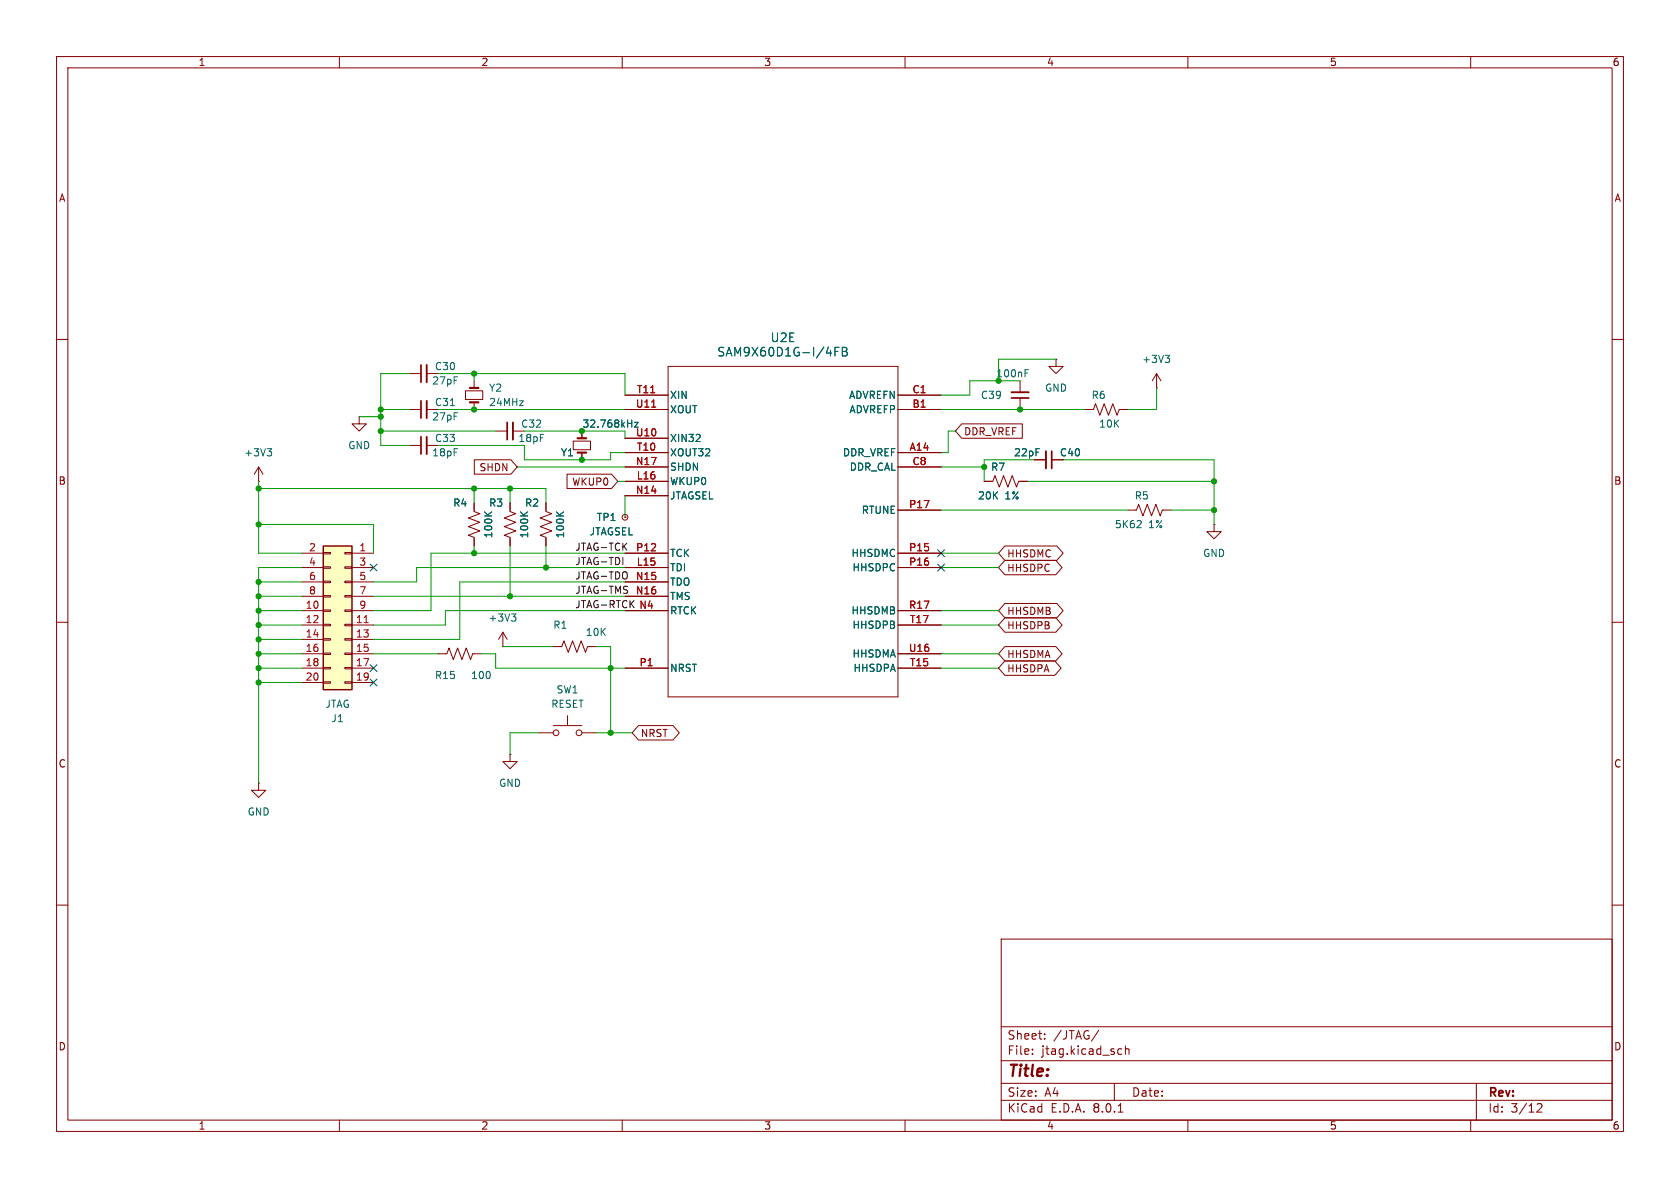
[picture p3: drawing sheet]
<svg xmlns="http://www.w3.org/2000/svg" width="297mm" height="210mm" viewBox="0 0 297 210" stroke-linecap="round" stroke-linejoin="round" font-family="sans-serif">
<g fill="none" stroke="#840000" stroke-width=".18">
<path d="M10 10h277v190h-277zM12 12h273v186h-273zM60 10v2M110 10v2M160 10v2M210 10v2M260 10v2M10 60h2M285 60h2M63.5 73.7v1.2h1.3l-1.3 1.3-1.3-1.3h1.3M63.5 73.7h.1M72.4 72.4h2"/>
<path d="M72.4 66h2M75.4 72.4h2.1M75.4 66h2.1M101.3 78h3.1v1.5h-3.1zM102.9 76.2v1.3M110.5 72.4h7.6M110.5 69.9h7.6M110.5 77.5h7.6M118.1 64.8h40.6v58.4h-40.6zM158.7 72.4h7.7M158.7 69.9h7.7M186.7 63.5v1.3h1.3l-1.3 1.2-1.3-1.2h1.3"/>
<path d="M186.7 63.5h.1M191.8 72.4h1.5l.4-1 .7 2 .8-2 .8 2 .7-2 .8 2 .4-1h1.5M204.5 68.6h.1M204.5 66l-.8 1.3M204.5 66v2.6M204.5 66l.7 1.3M45.7 85.1h.1M45.7 82.6l-.7 1.2M45.7 82.6v2.5M45.7 82.6l.8 1.2M102.9 80v1.3M110.5 91.4h.1"/>
<path d="M110.5 80h7.6M110.5 82.6h7.6M110.5 85.1h7.6M110.5 87.6h7.6M110.5 97.8h7.6M158.7 80h7.7M158.7 82.6h7.7M158.7 97.8h7.7M158.7 90.2h7.7M174 85.1h1.5l.4-1 .8 2 .7-2 .8 2 .7-2 .8 2 .4-1h1.5M182.9 81.3h2M185.9 81.3h2.1"/>
<path d="M199.4 90.2h1.5l.4-1 .8 2 .7-2 .8 2 .7-2 .8 2 .4-1h1.5M214.6 92.7v1.3h1.3l-1.3 1.3-1.2-1.3h1.2M214.6 92.7h.1M10 110h2M77.5 115.6h1.5l.4-1 .7 2 .8-2 .8 2 .7-2 .8 2 .4-1h1.5M88.9 114.3h.1M88.9 111.8l-.8 1.2M88.9 111.8v2.5M88.9 111.8l.8 1.2M97.8 114.3h1.5l.4-1 .8 2 .7-2 .8 2 .7-2 .8 2 .4-1h1.5M110.5 100.3h7.6M110.5 102.9h7.6"/>
<path d="M110.5 105.4h7.6M110.5 108h7.6M110.5 118.1h7.6M158.7 100.3h7.7M158.7 108h7.7M158.7 118.1h7.7M158.7 110.5h7.7M158.7 115.6h7.7M285 110h2M45.7 138.4v1.3h1.3l-1.3 1.3-1.3-1.3h1.3M45.7 138.4h.1M90.2 133.4v1.2h1.2l-1.2 1.3-1.3-1.3h1.3"/>
<path d="M90.2 133.4h.1M95.2 129.5h2.6M97.8 128.3h5.1M100.3 126.5v1.8M102.9 129.5h2.5M10 160h2M285 160h2M177 166h108v32h-108zM60 198v2M110 198v2M160 198v2M177 194.5h108"/>
<path d="M177 191.5h108M177 187.5h108M177 181.5h108M182.5 186.3v.1M182.5 185.5v.1M184.7 183.6v.1M184.7 182.8v.1M194.2 182.1l-1.2 2M197 191.5v3M197.7 196.6h.8M197.9 185.4l.4 .1M198.3 186.3l-.4 .1"/>
<path d="M199 185.5l.2-.1 .3 .1 .1 .9M199 184.9v1.5M210 198v2M260 198v2M261 191.5v6.5M271.7 195.2l.6-.1 .2 .1 .1 .3-.9 1.1h.9"/>
<circle cx="110.5" cy="91.4" r=".51"/>
<circle cx="98.3" cy="129.5" r=".51"/>
<circle cx="102.4" cy="129.5" r=".51"/>
</g>
<g fill="none" stroke="#006464" stroke-width=".18">
<path d="M47.2 79.3h.8l-.4 .5M47.8 79.8l.2 .2v.3l-.2 .3M79.6 71.7h.7M112.2 74.7h.6l-.6 .8M147.6 62.1h.5M148.3 61.4h-.7v1.5M148.9 62.1h.5M148.9 61.4h.5l.2 .1 .1 .3-.3 .3a.41 .41 0 0 1 .4 .4 .41 .41 0 0 1-.3 .4h-.6zM206 62.8h.8l-.5 .5M206.5 63.3l.3 .2v.3l-.3 .3M201.6 92.1l.2 .2-.1 .3-.7 .7h.8M90.4 108.5h.8l-.4 .5"/>
<path d="M91 109l.2 .3v.3l-.2 .2"/>
</g>
<path d="M115.2 72h.7" fill="none" stroke="#a90000" stroke-width=".18"/>
<path d="M102.1 77.5h1.5M102.1 80h1.5" fill="none" stroke="#840000" stroke-width=".38"/>
<path d="M75.4 64.5v3.1M75.4 70.9v3M184.9 79.8v3" fill="none" stroke="#840000" stroke-width=".33"/>
<path d="M74.4 64.5v3.1M74.4 70.9v3M185.9 79.8v3" fill="none" stroke="#840000" stroke-width=".3"/>
<path d="M57.1 96.5h5.1v25.4h-5.1z" fill="#ffffc2"/>
<g fill="none" stroke="#840000" stroke-width=".18">
<path d="M72.4 78.7h2M75.4 78.7h2.1M82.3 69.1h3v1.5h-3zM83.8 67.3v1.3M83.8 71.1v1.3M87.6 76.2h2.1M90.7 76.2h2M102.9 76.2v1.3M110.5 72.4h7.6M110.5 69.9h7.6M110.5 77.5h7.6M158.7 72.4h7.7"/>
<path d="M158.7 69.9h7.7M170 74.9h10.7v2.6h-10.7l-1.1-1.3zM180.3 67.3v2M180.3 70.4v2M53.3 97.8h3.8M57.1 97.7h1.3v.2h-1.3zM61 97.7h1.2v.2h-1.2zM62.2 97.8h3.8M83.8 88.9v1.5l1 .4-2 .8 2 .7-2 .8 2 .8-2 .7 1 .4v1.5M83.9 81.3h6.4l1.1 1.3-1.1 1.2h-6.4zM90.2 88.9v1.5l1 .4-2 .8 2 .7-2 .8 2 .8-2 .7 1 .4v1.5M96.5 88.9v1.5l1 .4-2 .8 2 .7-2 .8 2 .8-2 .7 1 .4v1.5"/>
<path d="M100.2 83.8h7.9l1.1 1.3-1.1 1.3h-7.9zM102.9 80v1.3M110.5 91.4h.1M110.5 97.8h7.6M110.5 85.1h7.6M110.5 80h7.6M110.5 82.6h7.6M110.5 87.6h7.6M158.7 97.8h7.7M158.7 80h7.7M158.7 82.6h7.7M158.7 90.2h7.7"/>
<path d="M174 85.1h1.3M177.6 96.5h9.2l1.1 1.3-1.1 1.3h-9.2l-1.1-1.3zM177.6 99.1h9.1l1.1 1.2-1.1 1.3h-9.1l-1.1-1.3zM180.3 85.1h1.3M182.9 81.3h2M185.9 81.3h2.1M53.3 108h3.8M53.3 110.5h3.8M53.3 113h3.8M53.3 115.6h3.8M53.3 118.1h3.8M53.3 100.3h3.8"/>
<path d="M53.3 102.9h3.8M53.3 105.4h3.8M57.1 118h1.3v.2h-1.3zM57.1 115.4h1.3v.3h-1.3zM57.1 112.9h1.3v.3h-1.3zM57.1 110.4h1.3v.2h-1.3zM57.1 107.8h1.3v.3h-1.3zM57.1 105.3h1.3v.2h-1.3zM57.1 102.7h1.3v.3h-1.3zM57.1 100.2h1.3v.3h-1.3zM61 118h1.2v.2h-1.2zM61 115.4h1.2v.3h-1.2z"/>
<path d="M61 112.9h1.2v.3h-1.2zM61 110.4h1.2v.2h-1.2zM61 107.8h1.2v.3h-1.2zM61 105.3h1.2v.2h-1.2zM61 102.7h1.2v.3h-1.2zM61 100.2h1.2v.3h-1.2zM62.2 108h3.8M62.2 110.5h3.8M62.2 113h3.8M62.2 115.6h3.8M62.2 118.1h3.8M62.2 100.3h3.8"/>
<path d="M62.2 102.9h3.8M62.2 105.4h3.8M110.5 108h7.6M110.5 118.1h7.6M110.5 100.3h7.6M110.5 102.9h7.6M110.5 105.4h7.6M158.7 108h7.7M158.7 110.5h7.7M158.7 115.6h7.7M158.7 118.1h7.7M158.7 100.3h7.7"/>
<path d="M177.6 106.7h9.2l1.1 1.3-1.1 1.2h-9.2l-1.1-1.2zM177.6 116.8h8.9l1.1 1.3-1.1 1.3h-8.9l-1.1-1.3zM177.6 109.2h9.1l1.1 1.3-1.1 1.3h-9.1l-1.1-1.3zM177.6 114.3h9.1l1.1 1.3-1.1 1.2h-9.1l-1.1-1.2zM53.3 120.7h3.8M57.1 120.5h1.3v.3h-1.3zM61 120.5h1.2v.3h-1.2zM62.2 120.7h3.8M112.9 128.3h6.1l1.1 1.2-1.1 1.3h-6.1l-1.1-1.3z"/>
</g>
<path d="M57.1 96.5h5.1v25.4h-5.1z" fill="none" stroke="#840000" stroke-width=".25"/>
<path d="M115.2 72h.7M64.4 110.1h.7" fill="none" stroke="#a90000" stroke-width=".18"/>
<g fill="none" stroke="#006464" stroke-width=".18">
<path d="M112.2 74.7h.6l-.6 .8M147.6 62.1h.5M148.3 61.4h-.7v1.5M148.9 62.1h.5M148.9 61.4h.5l.2 .1 .1 .3-.3 .3a.41 .41 0 0 1 .4 .4 .41 .41 0 0 1-.3 .4h-.6zM181.2 66h.4M181.2 65.3h.6M85.7 90.5l.7 .7M86.9 90.5l-.7 .5M92 90.5l.7 .7M93.3 90.5l-.7 .5M98.4 90.5l.7 .7"/>
<path d="M99.6 90.5l-.7 .5"/>
</g>
<path d="M75.4 77.2v3.1M90.7 74.7v3M178.8 69.3h3.1" fill="none" stroke="#840000" stroke-width=".33"/>
<path d="M74.4 77.2v3.1M89.7 74.7v3M178.8 70.4h3.1" fill="none" stroke="#840000" stroke-width=".3"/>
<path d="M83.1 68.6h1.5M83.1 71.1h1.5" fill="none" stroke="#840000" stroke-width=".38"/>
<path d="M110.1 98.5v1.3" fill="none" stroke="#0f0f0f" stroke-width=".18"/>
<g fill="none" stroke="#009600" stroke-width=".18">
<path d="M63.5 73.7h3.8M67.3 72.4h5.1M67.3 76.2h20.3M72.4 66h-5.1v12.7h5.1M77.5 72.4h33M77.5 66h33v3.9M77.5 78.7h15.2v2.6h15.2v-1.3h2.6M83.8 66v1.3M92.7 76.2h17.8v1.3M166.4 72.4h25.4M168.9 76.2h-1.3v3.8h-1.2M180.3 67.3h-8.9v2.6h-5"/>
<path d="M186.7 63.5h-10.2v3.8M204.5 68.6v3.8h-5.1M45.7 85.1v12.7h7.6M45.7 92.7h20.3v5.1M45.7 86.4h50.8v2.5M83.8 86.4v2.5M83.8 96.5v1.3M90.2 86.4v2.5M90.2 96.5v8.9M91.4 82.6h19.1M96.5 96.5v3.8M109.2 85.1h1.3"/>
<path d="M110.5 97.8h-34.3v10.2h-10.2M110.5 87.6v3.8M166.4 97.8h10.1M166.4 90.2h33M166.4 82.6h7.6M181.6 85.1h33M182.9 81.3h-8.9v3.8M188 81.3h26.6v11.4M207 90.2h7.6M45.7 118.1h7.6M45.7 115.6h7.6M45.7 108h7.6"/>
<path d="M45.7 105.4h7.6M45.7 110.5h7.6M45.7 113h7.6M45.7 102.9h7.6M53.3 100.3h-7.6v38.1M66 115.6h11.5M66 105.4h44.5M85.1 115.6h2.5v2.5h22.9M88.9 114.3h8.9M105.4 114.3h2.5v15.2M110.5 108h-31.8v2.5h-12.7M110.5 102.9h-29.2v10.1h-15.3"/>
<path d="M110.5 100.3h-36.8v2.6h-7.7M166.4 118.1h10.1M166.4 115.6h10.1M166.4 108h10.1M166.4 110.5h10.1M166.4 100.3h10.1M45.7 120.7h7.6M95.2 129.5h-5v3.9M105.4 129.5h6.4"/>
</g>
<path d="M65.4 99.7l1.2 1.2M66.6 99.7l-1.2 1.2M165.8 99.7l1.2 1.2M165.8 97.2l1.2 1.2M167 99.7l-1.2 1.2M167 97.2l-1.2 1.2M65.4 117.5l1.2 1.2M66.6 117.5l-1.2 1.2M65.4 120l1.2 1.3M66.6 120l-1.2 1.3" fill="none" stroke="#000084" stroke-width=".18"/>
<g fill="#009600" stroke="#009600" stroke-width=".18">
<circle cx="174" cy="82.6" r=".46"/>
<circle cx="214.6" cy="85.1" r=".46"/>
<circle cx="214.6" cy="90.2" r=".46"/>
<circle cx="176.5" cy="67.3" r=".46"/>
<circle cx="180.3" cy="72.4" r=".46"/>
<circle cx="45.7" cy="110.5" r=".46"/>
<circle cx="45.7" cy="113" r=".46"/>
<circle cx="45.7" cy="115.6" r=".46"/>
<circle cx="45.7" cy="92.7" r=".46"/>
<circle cx="45.7" cy="86.4" r=".46"/>
<circle cx="45.7" cy="120.7" r=".46"/>
<circle cx="45.7" cy="118.1" r=".46"/>
<circle cx="67.3" cy="76.2" r=".46"/>
<circle cx="45.7" cy="105.4" r=".46"/>
<circle cx="45.7" cy="108" r=".46"/>
<circle cx="45.7" cy="102.9" r=".46"/>
<circle cx="67.3" cy="72.4" r=".46"/>
<circle cx="67.3" cy="73.7" r=".46"/>
<circle cx="83.8" cy="66" r=".46"/>
<circle cx="83.8" cy="72.4" r=".46"/>
<circle cx="83.8" cy="86.4" r=".46"/>
<circle cx="90.2" cy="86.4" r=".46"/>
<circle cx="83.8" cy="97.8" r=".46"/>
<circle cx="107.9" cy="118.1" r=".46"/>
<circle cx="90.2" cy="105.4" r=".46"/>
<circle cx="102.9" cy="81.3" r=".46"/>
<circle cx="102.9" cy="76.2" r=".46"/>
<circle cx="107.9" cy="129.5" r=".46"/>
<circle cx="96.5" cy="100.3" r=".46"/>
</g>
<text font-size="2.8" fill="#840000" x="178" y="190.9">Title:</text>
<g font-size="2.1" fill="#006464">
<text x="126.7" y="63.2">SAM9X60D1G-I/4FB</text>
<text x="136.1" y="60.7">U2E</text>
</g>
<g font-size="2.1" fill="#840000">
<text x="178" y="184">Sheet:</text>
<text x="186.2" y="184">/JTAG/</text>
<text x="178" y="186.7">File:</text>
<text x="184.1" y="186.7">jtag.kicad_sch</text>
<text x="178" y="196.9">KiCad</text>
<text x="178" y="194.1">Size:</text>
<text x="184.7" y="194.1">A4</text>
<text x="185.7" y="196.9">E.D.A.</text>
<text x="193.3" y="196.9">8.0.1</text>
<text x="200" y="194.1">Date:</text>
<text x="263" y="194.3">Rev:</text>
<text x="263" y="196.9">Id:</text>
<text x="267.1" y="196.9">3/12</text>
</g>
<g font-size="1.8" fill="#840000">
<text x="35" y="11.9">1</text>
<text x="85" y="11.9">2</text>
<text x="135" y="11.9">3</text>
<text x="185" y="11.9">4</text>
<text x="235" y="11.9">5</text>
<text x="285" y="11.9">6</text>
<text x="10.3" y="35.9">A</text>
<text x="285.3" y="35.9">A</text>
<text x="170.3" y="77.2">DDR_VREF</text>
<text x="84.7" y="83.5">SHDN</text>
<text x="10.3" y="85.9">B</text>
<text x="101.1" y="86">WKUP0</text>
<text x="285.3" y="85.9">B</text>
<text x="178" y="98.7">HHSDMC</text>
<text x="178" y="101.3">HHSDPC</text>
<text x="178" y="108.9">HHSDMB</text>
<text x="178" y="111.4">HHSDPB</text>
<text x="178" y="119.1">HHSDPA</text>
<text x="178" y="116.5">HHSDMA</text>
<text x="113.2" y="130.5">NRST</text>
<text x="10.3" y="135.9">C</text>
<text x="285.3" y="135.9">C</text>
<text x="10.3" y="185.9">D</text>
<text x="285.3" y="185.9">D</text>
<text x="35" y="199.9">1</text>
<text x="85" y="199.9">2</text>
<text x="135" y="199.9">3</text>
<text x="185" y="199.9">4</text>
<text x="235" y="199.9">5</text>
<text x="285" y="199.9">6</text>
</g>
<g font-size="1.8" fill="#006464">
<text x="76.8" y="65.6">C30</text>
<text x="201.8" y="64.4">+3V3</text>
<text x="76.3" y="68.2">27pF</text>
<text x="76.8" y="72">C31</text>
<text x="86.4" y="69.4">Y2</text>
<text x="86.4" y="72">24MHz</text>
<text x="118.4" y="70.7">XIN</text>
<text x="150" y="70.7">ADVREFN</text>
<text x="173.3" y="70.7">C39</text>
<text x="176" y="66.9">100nF</text>
<text x="184.7" y="69.4">GND</text>
<text x="192.9" y="70.7">R6</text>
<text x="76.3" y="74.5">27pF</text>
<text x="92" y="75.8">C32</text>
<text x="102.9" y="75.8">32.768kHz</text>
<text x="118.4" y="73.3">XOUT</text>
<text x="150.1" y="73.3">ADVREFP</text>
<text x="194.2" y="75.8">10K</text>
<text x="43.1" y="80.9">+3V3</text>
<text x="61.5" y="79.6">GND</text>
<text x="76.3" y="80.9">18pF</text>
<text x="76.8" y="78.3">C33</text>
<text x="91.5" y="78.3">18pF</text>
<text x="99.1" y="80.9">Y1</text>
<text x="118.4" y="83.4">SHDN</text>
<text x="118.4" y="80.9">XOUT32</text>
<text x="118.4" y="78.3">XIN32</text>
<text x="148.9" y="80.9">DDR_VREF</text>
<text x="150.1" y="83.4">DDR_CAL</text>
<text x="175.1" y="83.4">R7</text>
<text x="179.2" y="80.9">22pF</text>
<text x="187.3" y="80.9">C40</text>
<text x="80" y="89.8">R4</text>
<text x="86.4" y="89.8">R3</text>
<text x="92.7" y="89.8">R2</text>
<text x="118.4" y="86">WKUP0</text>
<text x="118.4" y="88.5">JTAGSEL</text>
<text x="172.8" y="88.5">20K</text>
<text x="177.7" y="88.5">1%</text>
<text x="200.5" y="88.5">R5</text>
<text x="87.2" y="95.2" transform="rotate(-90 87.2 95.2)">100K</text>
<text x="93.6" y="95.2" transform="rotate(-90 93.6 95.2)">100K</text>
<text x="99.9" y="95.2" transform="rotate(-90 99.9 95.2)">100K</text>
<text x="104.1" y="94.8">JTAGSEL</text>
<text x="105.4" y="92.3">TP1</text>
<text x="152.2" y="91">RTUNE</text>
<text x="197" y="93.6">5K62</text>
<text x="203.1" y="93.6">1%</text>
<text x="118.4" y="101.2">TDI</text>
<text x="118.4" y="98.7">TCK</text>
<text x="150.4" y="98.7">HHSDMC</text>
<text x="150.6" y="101.2">HHSDPC</text>
<text x="212.6" y="98.7">GND</text>
<text x="118.4" y="103.7">TDO</text>
<text x="118.4" y="106.3">TMS</text>
<text x="86.3" y="110.1">+3V3</text>
<text x="97.7" y="111.4">R1</text>
<text x="103.5" y="112.6">10K</text>
<text x="118.4" y="108.8">RTCK</text>
<text x="150.4" y="108.8">HHSDMB</text>
<text x="150.6" y="111.4">HHSDPB</text>
<text x="118.4" y="119">NRST</text>
<text x="150.6" y="116.4">HHSDMA</text>
<text x="150.8" y="119">HHSDPA</text>
<text x="57.4" y="125.3">JTAG</text>
<text x="76.8" y="120.2">R15</text>
<text x="83.2" y="120.2">100</text>
<text x="97.4" y="125.3">RESET</text>
<text x="98.3" y="122.8">SW1</text>
<text x="58.5" y="127.9">J1</text>
<text x="88.1" y="139.3">GND</text>
<text x="43.7" y="144.4">GND</text>
</g>
<g font-size="1.8" fill="#a90000">
<text x="112.5" y="69.6">T11</text>
<text x="161.2" y="69.6">C1</text>
<text x="112.3" y="77.2">U10</text>
<text x="112.3" y="72.1">U11</text>
<text x="161.2" y="72.1">B1</text>
<text x="112.3" y="82.3">N17</text>
<text x="112.5" y="79.8">T10</text>
<text x="160.7" y="79.8">A14</text>
<text x="161.2" y="82.3">C8</text>
<text x="112.3" y="87.4">N14</text>
<text x="112.5" y="84.8">L16</text>
<text x="160.6" y="89.9">P17</text>
<text x="54.5" y="97.5">2</text>
<text x="54.5" y="100.1">4</text>
<text x="63.4" y="97.5">1</text>
<text x="63.4" y="100.1">3</text>
<text x="112.4" y="97.5">P12</text>
<text x="112.5" y="100.1">L15</text>
<text x="160.6" y="97.5">P15</text>
<text x="160.6" y="100.1">P16</text>
<text x="53.9" y="107.7">10</text>
<text x="54.5" y="102.6">6</text>
<text x="54.5" y="105.2">8</text>
<text x="63.4" y="102.6">5</text>
<text x="63.4" y="105.2">7</text>
<text x="63.4" y="107.7">9</text>
<text x="112.3" y="102.6">N15</text>
<text x="112.3" y="105.2">N16</text>
<text x="112.9" y="107.7">N4</text>
<text x="160.6" y="107.7">R17</text>
<text x="53.9" y="110.2">12</text>
<text x="53.9" y="112.8">14</text>
<text x="62.8" y="110.2">11</text>
<text x="62.8" y="112.8">13</text>
<text x="160.8" y="110.2">T17</text>
<text x="53.9" y="115.3">16</text>
<text x="53.9" y="117.9">18</text>
<text x="62.8" y="115.3">15</text>
<text x="62.8" y="117.9">17</text>
<text x="113" y="117.9">P1</text>
<text x="160.6" y="115.3">U16</text>
<text x="160.8" y="117.9">T15</text>
<text x="53.9" y="120.4">20</text>
<text x="62.8" y="120.4">19</text>
</g>
<g font-size="1.8" fill="#0f0f0f">
<text x="101.6" y="100">JTAG-TDI</text>
<text x="101.6" y="97.4">JTAG-TCK</text>
<text x="101.6" y="107.6">JTAG-RTCK</text>
<text x="101.6" y="102.5">JTAG-TDO</text>
<text x="101.6" y="105.1">JTAG-TMS</text>
</g>
</svg>
